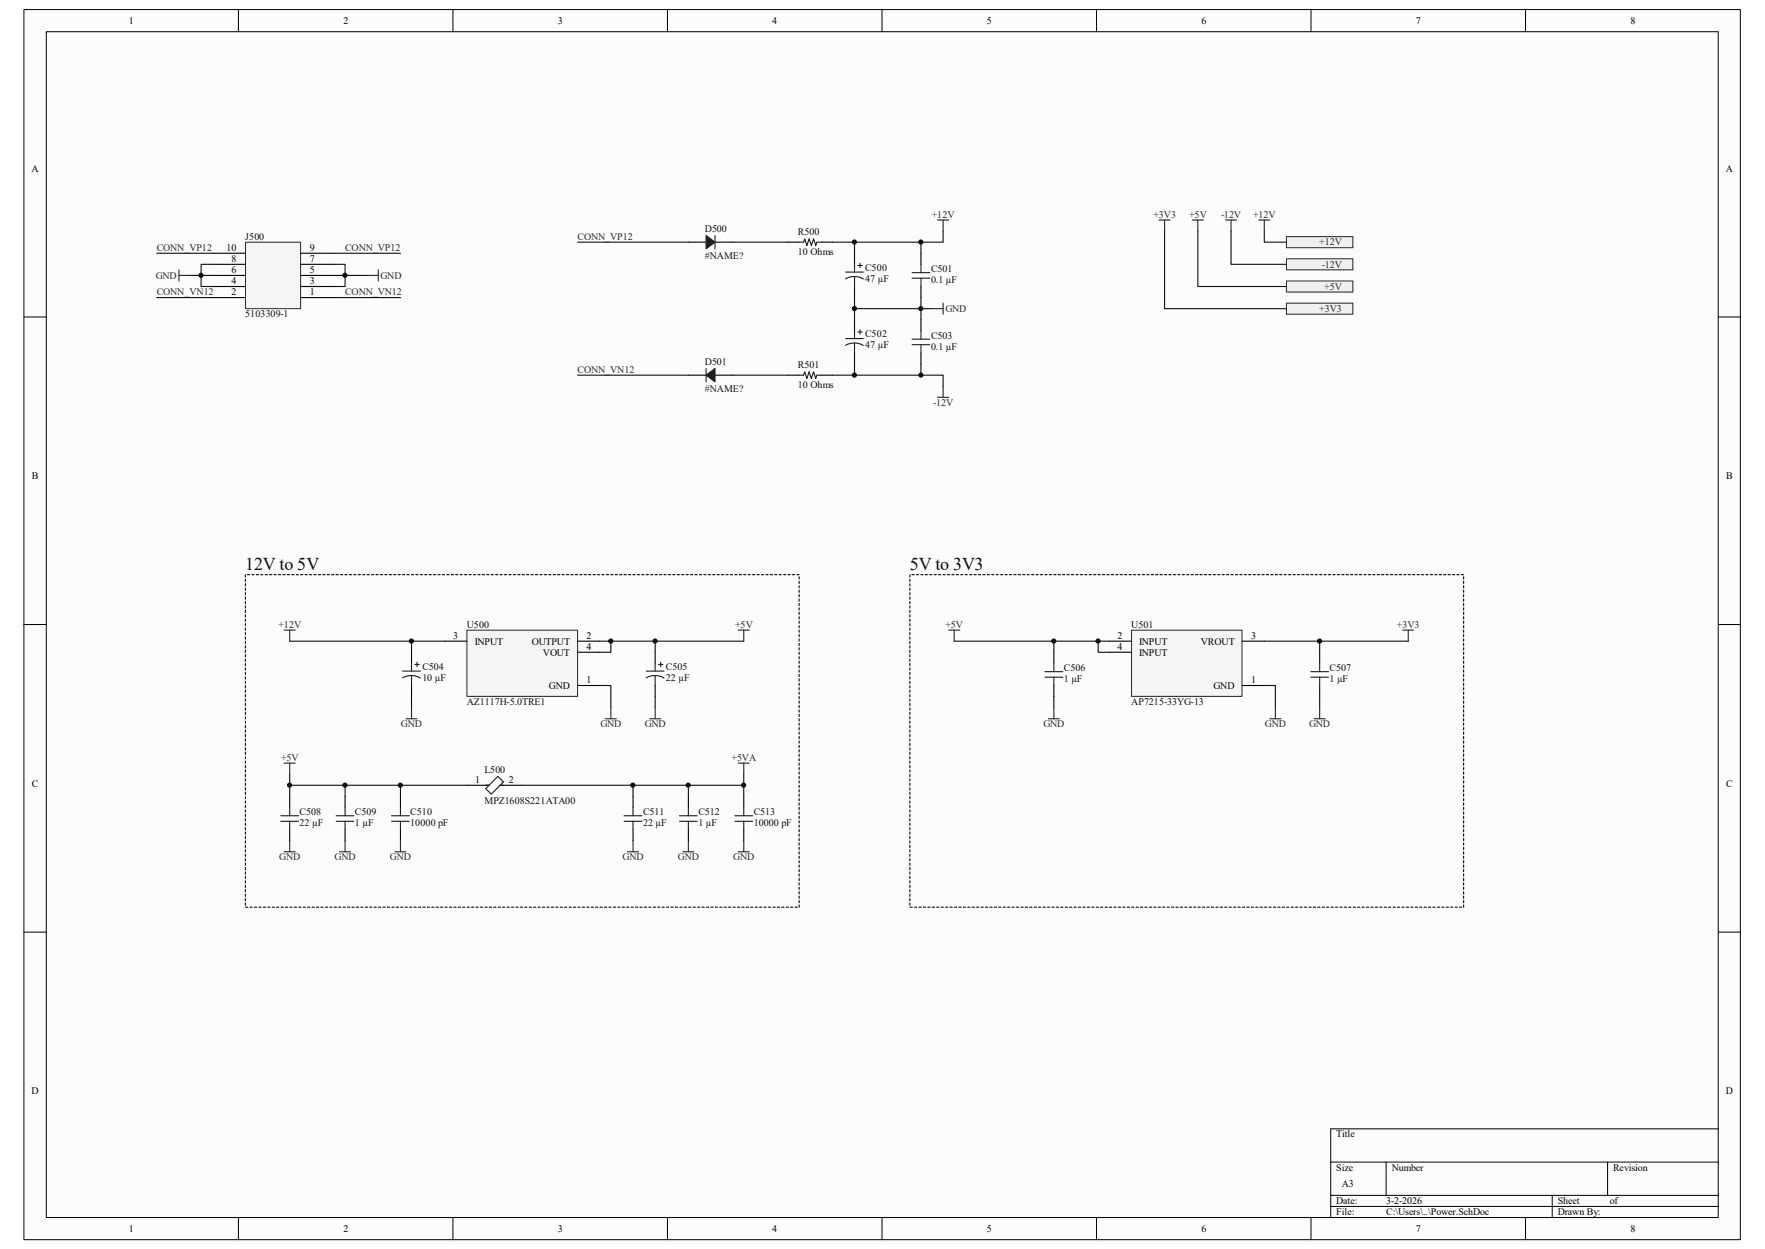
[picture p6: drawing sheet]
<svg xmlns="http://www.w3.org/2000/svg" width="297mm" height="210mm" viewBox="0 0 297 210" stroke-linecap="round" stroke-linejoin="round" font-family="sans-serif">
<path d="M4.1 1.7h288.8v206.7h-288.8z" fill="#fcfcfc"/>
<path d="M4 1.6h288.9v206.8h-288.9z" fill="none" stroke="#000" stroke-width=".17"/>
<path d="M7.8 5.4h281.3v199.3h-281.3z" fill="#fcfcfc"/>
<g fill="none" stroke="#000" stroke-width=".17">
<path d="M7.8 5.3h281.3v199.4h-281.3zM40.1 1.6v3.7M76.2 1.6v3.7M112.3 1.6v3.7M148.4 1.6v3.7M184.5 1.6v3.7M220.6 1.6v3.7M256.7 1.6v3.7M4 53.3h3.7M289.2 53.3h3.7M4 105h3.7M289.2 105h3.7"/>
<path d="M4 156.7h3.7M289.2 156.7h3.7M223.9 195.4h65.3M233.3 195.4v5.6M270.5 195.4v5.6M289.2 189.8h-65.3v14.9M40.1 204.7v3.7M76.2 204.7v3.7M112.3 204.7v3.7M148.4 204.7v3.7M184.5 204.7v3.7M220.6 204.7v3.7"/>
<path d="M223.9 201h65.3M223.9 202.9h65.3M256.7 204.7v3.7M261.2 201v3.7"/>
</g>
<g fill="#f0f0f0" stroke="#262626" stroke-width=".17">
<path d="M216.5 43.5h11.2v1.9h-11.2z" fill-rule="evenodd"/>
<path d="M216.5 39.8h11.2v1.9h-11.2z" fill-rule="evenodd"/>
</g>
<path d="M41.4 40.8h9.2v11.1h-9.2z" fill="#f5f5f5"/>
<path d="M41.3 40.7h9.3v11.2h-9.3z" fill="none" stroke="#262626" stroke-width=".17"/>
<g fill="none" stroke="#000" stroke-width=".19">
<path d="M35.7 50h5.6M35.7 48.2h5.6M35.7 46.3h5.6M35.7 44.4h5.6M35.7 42.6h5.6M50.6 50h5.6M50.6 48.2h5.6M50.6 46.3h5.6M50.6 44.4h5.6M50.6 42.6h5.6M115.8 40.7h3M120.3 40.7h3"/>
<path d="M132.6 40.7h1.9M138.2 40.7h1.9M143.8 42.6v1.8M143.8 48.2v1.8M143.8 53.8v1.8M143.8 59.4v1.8M155 42.6v1.8M155 48.2v1.8M155 53.8v1.8M155 59.4v1.8M115.8 63.1h3M120.3 63.1h3"/>
<path d="M132.6 63.1h1.9M138.2 63.1h1.9"/>
</g>
<g fill="none" stroke="#262626" stroke-width=".19">
<path d="M157.8 37h1.8M158.7 37v1.9M206.2 37h1.9M207.2 37v1.9M211.8 37h1.9M212.8 37v1.9M30.1 46.3h1.9M30.1 45.4v1.8M61.8 46.3h1.9M63.7 45.4v1.8M156.8 51.9h1.9M158.7 51v1.8"/>
<path d="M157.8 66.8h1.8M158.7 64.9v1.9"/>
</g>
<g fill="none" stroke="#1c1c1c" stroke-width=".19">
<path d="M120.3 39.6v2.2M134.5 40.7h.7l.2-.5 .4 1.1 .4-1.1 .3 1.1 .4-1.1 .4 1.1 .2-.6h.7M142.3 46.9a2.89 2.89 0 0 1 3 0M142.3 58.1a2.89 2.89 0 0 1 3 0M142.3 45.8h3M142.3 56.9h3M143.8 44.4v1.4M143.8 46.5v1.7M143.8 55.6v1.3M143.8 57.7v1.7M144.4 44.6h.7M144.4 55.8h.7"/>
<path d="M144.7 44.3v.7M144.7 55.4v.8M153.5 45.8h3M153.5 46.8h3M153.5 57h3M153.5 58h3M155 44.4v1.4M155 46.8v1.4M155 55.6v1.4M155 58v1.4M118.8 62v2.2M134.5 63.1h.7l.2-.6 .4 1.1 .4-1.1 .3 1.1 .4-1.1 .4 1.1 .2-.5h.7"/>
</g>
<g fill="#1c1c1c" stroke="#1c1c1c" stroke-width=".19">
<path d="M118.8 39.6l1.5 1.1-1.5 1.1z"/>
<path d="M118.8 63.1l1.5-1.1v2.2z"/>
</g>
<g fill="#f0f0f0" stroke="#262626" stroke-width=".17">
<path d="M216.5 47.2h11.2v1.9h-11.2z" fill-rule="evenodd"/>
<path d="M216.5 51h11.2v1.8h-11.2z" fill-rule="evenodd"/>
</g>
<g fill="none" stroke="#262626" stroke-width=".19">
<path d="M195 37h1.9M196 37v1.9M200.6 37h1.9M201.6 37v1.9M47.8 105.9h1.9M48.7 105.9v1.9M102.8 119v1.9M124.2 105.9h1.9M125.2 105.9v1.9M159.6 105.9h1.9M160.6 105.9v1.9M177.3 119v1.9"/>
<path d="M236 105.9h1.9M237 105.9v1.9M47.8 128.3h1.9M48.7 128.3v1.9M101.9 120.9h1.8M124.2 128.3h1.9M125.2 128.3v1.9M176.4 120.9h1.9M47.8 143.2h1.9M48.7 141.4v1.8M57.1 143.2h1.9M58.1 141.4v1.8"/>
<path d="M66.5 143.2h1.8M67.4 141.4v1.8M105.6 143.2h1.9M106.5 141.4v1.8M114.9 143.2h1.9M115.8 141.4v1.8M124.2 143.2h1.9M125.2 141.4v1.8"/>
</g>
<path d="M134.5 152.5v-55.9h-93.2v55.9h93.2M246.3 152.5v-55.9h-93.2v55.9h93.2" fill="none" stroke="#000" stroke-width=".19" stroke-dasharray=".4 .4"/>
<g fill="none" stroke="#000" stroke-width=".19">
<path d="M177.3 109.7v1.8M177.3 115.3v1.8M222.1 109.7v1.8M222.1 115.3v1.8M48.7 133.9v1.9M48.7 139.5v1.9M58.1 133.9v1.9M58.1 139.5v1.9M67.4 133.9v1.9M67.4 139.5v1.9M78.6 132h3.7M84.2 132h3.7"/>
<path d="M106.5 133.9v1.9M106.5 139.5v1.9M115.8 133.9v1.9M115.8 139.5v1.9M125.2 133.9v1.9M125.2 139.5v1.9"/>
</g>
<g fill="none" stroke="#1c1c1c" stroke-width=".19">
<path d="M175.9 112.9h2.9M175.9 113.9h2.9M177.3 111.5v1.4M177.3 113.9v1.4M220.6 112.9h3M220.6 113.9h3M222.1 111.5v1.4M222.1 113.9v1.4M47.3 137.2h2.9M47.3 138.1h2.9M48.7 135.8v1.4M48.7 138.1v1.4"/>
<path d="M56.6 137.2h3M56.6 138.1h3M58.1 135.8v1.4M58.1 138.1v1.4M65.9 137.2h3M65.9 138.1h3M67.4 135.8v1.4M67.4 138.1v1.4M81.7 132.6l2.1-2.1 .9 1-2 2zM81.7 132h.6M84.2 132h.5M105 137.2h3"/>
<path d="M105 138.1h3M106.5 135.8v1.4M106.5 138.1v1.4M114.4 137.2h2.9M114.4 138.1h2.9M115.8 135.8v1.4M115.8 138.1v1.4M123.7 137.2h3M123.7 138.1h3M125.2 135.8v1.4M125.2 138.1v1.4"/>
</g>
<path d="M78.6 106h18.6v11.1h-18.6z" fill="#f5f5f5"/>
<path d="M78.6 106h18.6v11.1h-18.6z" fill="none" stroke="#262626" stroke-width=".17"/>
<path d="M69.2 109.7v1.8M69.2 115.3v1.8M74.8 107.8h3.8M97.2 107.8h3.7M97.2 109.7h3.7M97.2 115.3h3.7M110.2 109.7v1.8M110.2 115.3v1.8" fill="none" stroke="#000" stroke-width=".19"/>
<path d="M69.2 119v1.9M110.2 119v1.9M68.3 120.9h1.9M109.3 120.9h1.9" fill="none" stroke="#262626" stroke-width=".19"/>
<path d="M67.7 114a2.89 2.89 0 0 1 3 0M67.8 112.8h2.9M69.2 111.5v1.3M69.2 113.6v1.7M69.8 111.7h.8M70.2 111.4v.7M108.7 114a2.92 2.92 0 0 1 3 0M108.8 112.8h2.9M110.2 111.5v1.3M110.2 113.6v1.7M110.8 111.7h.8M111.2 111.4v.7" fill="none" stroke="#1c1c1c" stroke-width=".19"/>
<path d="M190.5 106h18.5v11.1h-18.5z" fill="#f5f5f5"/>
<path d="M190.4 106h18.6v11.1h-18.6z" fill="none" stroke="#262626" stroke-width=".17"/>
<path d="M186.7 107.8h3.7M186.7 109.7h3.7M209 107.8h3.8M209 115.3h3.8" fill="none" stroke="#000" stroke-width=".19"/>
<g fill="none" stroke="#0e0e0e" stroke-width=".19">
<path d="M158.7 38.9v1.8h-3.7M196 38.9v13h20.5M201.6 38.9v9.3h14.9M207.2 38.9v5.5h9.3M212.8 38.9v1.8h3.7M26.4 42.6h9.3M26.4 50h9.3M32 46.3h3.7M35.7 44.4h-1.9v3.8h1.9M56.2 44.4h1.9v3.8h-1.9M56.2 46.3h5.6M56.2 42.6h11.2"/>
<path d="M56.2 50h11.2M97.2 40.7h18.6M123.3 40.7h9.3M140.1 40.7h14.9v1.9M143.8 51.9h13M143.8 50v3.8M143.8 40.7v1.9M155 50v3.8M97.2 63.1h18.6M123.3 63.1h9.3M143.8 61.2v1.9M155 63.1h3.7v1.8"/>
<path d="M155 61.2v1.9h-14.9M48.7 107.8h26.1M69.2 107.8v1.9M69.2 117.1v1.9M100.9 115.3h1.9v3.7M100.9 107.8h1.9v1.9h-1.9M102.8 107.8h22.4M110.2 107.8v1.9M110.2 117.1v1.9M160.6 107.8h26.1M177.3 107.8v1.9M177.3 117.1v1.9"/>
<path d="M184.8 107.8v1.9h1.9M212.8 107.8h24.2M212.8 115.3h1.8v3.7M222.1 107.8v1.9M222.1 117.1v1.9M48.7 130.2v1.8h9.4M48.7 132v1.9M58.1 132h20.5M58.1 132v1.9M67.4 132v1.9M87.9 132h27.9M106.5 132v1.9"/>
<path d="M115.8 132v1.9M125.2 130.2v1.8h-9.4M125.2 132v1.9"/>
</g>
<path d="M214.6 119v1.9M222.1 119v1.9M213.7 120.9h1.8M221.1 120.9h1.9" fill="none" stroke="#262626" stroke-width=".19"/>
<g fill="#0e0e0e" stroke="#0e0e0e" stroke-width=".17">
<circle cx="33.8" cy="46.3" r=".35"/>
<circle cx="48.7" cy="132" r=".35"/>
<circle cx="58" cy="132" r=".35"/>
<circle cx="58" cy="46.3" r=".35"/>
<circle cx="67.4" cy="132" r=".35"/>
<circle cx="69.2" cy="107.8" r=".35"/>
<circle cx="102.8" cy="107.8" r=".35"/>
<circle cx="106.5" cy="132" r=".35"/>
<circle cx="110.2" cy="107.8" r=".35"/>
<circle cx="115.8" cy="132" r=".35"/>
<circle cx="125.1" cy="132" r=".35"/>
<circle cx="143.8" cy="63.1" r=".35"/>
<circle cx="143.8" cy="51.9" r=".35"/>
<circle cx="143.8" cy="40.7" r=".35"/>
<circle cx="155" cy="63.1" r=".35"/>
<circle cx="155" cy="51.9" r=".35"/>
<circle cx="155" cy="40.7" r=".35"/>
<circle cx="177.3" cy="107.8" r=".35"/>
<circle cx="184.8" cy="107.8" r=".35"/>
<circle cx="222" cy="107.8" r=".35"/>
</g>
<g font-size="3" fill="#0e0e0e">
<text x="41.3" y="95.9">12V to 5V</text>
<text x="153.1" y="95.9">5V to 3V3</text>
</g>
<g font-size="1.7">
<text x="21.7" y="4">1</text>
<text x="57.8" y="4">2</text>
<text x="93.9" y="4">3</text>
<text x="130" y="4">4</text>
<text x="166.1" y="4">5</text>
<text x="202.2" y="4">6</text>
<text x="238.3" y="4">7</text>
<text x="274.4" y="4">8</text>
<text x="5.3" y="28.9">A</text>
<text x="290.4" y="28.9">A</text>
<text x="38.1" y="42.2">10</text>
<text x="38.9" y="47.8">4</text>
<text x="38.9" y="44.1">8</text>
<text x="38.9" y="45.9">6</text>
<text x="52.1" y="45.9">5</text>
<text x="52.1" y="44.1">7</text>
<text x="52.1" y="42.2">9</text>
<text x="52.1" y="47.8">3</text>
<text x="38.9" y="49.7">2</text>
<text x="52.1" y="49.7">1</text>
<text x="5.3" y="80.6">B</text>
<text x="290.5" y="80.6">B</text>
<text x="76.2" y="107.4">3</text>
<text x="98.7" y="107.4">2</text>
<text x="188" y="107.4">2</text>
<text x="210.5" y="107.4">3</text>
<text x="79.9" y="108.4">INPUT</text>
<text x="89.5" y="108.4">OUTPUT</text>
<text x="91.4" y="110.2">VOUT</text>
<text x="98.7" y="109.3">4</text>
<text x="188" y="109.3">4</text>
<text x="191.7" y="108.4">INPUT</text>
<text x="191.7" y="110.2">INPUT</text>
<text x="202.1" y="108.4">VROUT</text>
<text x="92.4" y="115.8">GND</text>
<text x="98.7" y="114.9">1</text>
<text x="204.2" y="115.8">GND</text>
<text x="210.5" y="114.9">1</text>
<text x="80" y="131.7">1</text>
<text x="85.6" y="131.7">2</text>
<text x="5.3" y="132.3">C</text>
<text x="290.5" y="132.3">C</text>
<text x="5.3" y="184">D</text>
<text x="290.4" y="184">D</text>
<text x="224.9" y="191.3">Title</text>
<text x="224.9" y="196.8">Size</text>
<text x="234.2" y="196.8">Number</text>
<text x="271.4" y="196.8">Revision</text>
<text x="224.9" y="202.4">Date:</text>
<text x="225.8" y="199.6">A3</text>
<text x="233.3" y="202.4">3-2-2026</text>
<text x="262.1" y="202.4">Sheet</text>
<text x="270.9" y="202.4">of</text>
<text x="21.7" y="207.1">1</text>
<text x="57.8" y="207.1">2</text>
<text x="93.9" y="207.1">3</text>
<text x="130" y="207.1">4</text>
<text x="166.1" y="207.1">5</text>
<text x="202.2" y="207.1">6</text>
<text x="224.9" y="204.3">File:</text>
<text x="233.3" y="204.3">C:\Users\..\Power.SchDoc</text>
<text x="238.3" y="207.1">7</text>
<text x="262.1" y="204.3">Drawn By:</text>
<text x="274.4" y="207.1">8</text>
</g>
<g font-size="1.7" fill="#0e0e0e">
<text x="41.3" y="40.3">J500</text>
<text x="118.6" y="39">D500</text>
<text x="134.3" y="39.6">R500</text>
<text x="118.6" y="43.5">#NAME?</text>
<text x="134.3" y="42.9">10 Ohms</text>
<text x="145.6" y="45.6">C500</text>
<text x="145.6" y="47.4">47 µF</text>
<text x="156.7" y="47.6">0.1 µF</text>
<text x="156.7" y="45.7">C501</text>
<text x="41.3" y="53.4">5103309-1</text>
<text x="145.6" y="56.7">C502</text>
<text x="145.6" y="58.6">47 µF</text>
<text x="156.7" y="58.8">0.1 µF</text>
<text x="156.7" y="56.9">C503</text>
<text x="118.6" y="61.4">D501</text>
<text x="118.6" y="65.9">#NAME?</text>
<text x="134.3" y="65.3">10 Ohms</text>
<text x="134.3" y="61.9">R501</text>
<text x="78.6" y="105.6">U500</text>
<text x="190.4" y="105.6">U501</text>
<text x="71.1" y="112.6">C504</text>
<text x="112.1" y="112.6">C505</text>
<text x="179" y="112.8">C506</text>
<text x="223.7" y="112.8">C507</text>
<text x="71.1" y="114.5">10 µF</text>
<text x="78.6" y="118.6">AZ1117H-5.0TRE1</text>
<text x="112.1" y="114.5">22 µF</text>
<text x="179" y="114.7">1 µF</text>
<text x="190.4" y="118.6">AP7215-33YG-13</text>
<text x="223.7" y="114.7">1 µF</text>
<text x="81.5" y="130">L500</text>
<text x="50.4" y="137.1">C508</text>
<text x="59.7" y="137.1">C509</text>
<text x="69" y="137.1">C510</text>
<text x="81.5" y="135.2">MPZ1608S221ATA00</text>
<text x="108.2" y="137.1">C511</text>
<text x="117.5" y="137.1">C512</text>
<text x="126.8" y="137.1">C513</text>
<text x="50.4" y="138.9">22 µF</text>
<text x="59.7" y="138.9">1 µF</text>
<text x="69" y="138.9">10000 pF</text>
<text x="108.2" y="138.9">22 µF</text>
<text x="117.5" y="138.9">1 µF</text>
<text x="126.8" y="138.9">10000 pF</text>
</g>
<g font-size="1.7" fill="#262626">
<text x="97.2" y="40.3">CONN_VP12</text>
<text x="156.8" y="36.6">+12V</text>
<text x="194.1" y="36.6">+3V3</text>
<text x="200.1" y="36.6">+5V</text>
<text x="205.5" y="36.6">-12V</text>
<text x="210.9" y="36.6">+12V</text>
<text x="222" y="41.3">+12V</text>
<text x="26.2" y="46.9">GND</text>
<text x="26.4" y="42.2">CONN_VP12</text>
<text x="58.1" y="42.2">CONN_VP12</text>
<text x="64.1" y="46.9">GND</text>
<text x="222.4" y="45">-12V</text>
<text x="26.4" y="49.7">CONN_VN12</text>
<text x="58.1" y="49.7">CONN_VN12</text>
<text x="159.1" y="52.5">GND</text>
<text x="222" y="52.5">+3V3</text>
<text x="222.8" y="48.7">+5V</text>
<text x="97.2" y="62.7">CONN_VN12</text>
<text x="157" y="68.2">-12V</text>
<text x="46.9" y="105.6">+12V</text>
<text x="123.7" y="105.6">+5V</text>
<text x="159.1" y="105.6">+5V</text>
<text x="235.1" y="105.6">+3V3</text>
<text x="67.5" y="122.3">GND</text>
<text x="101" y="122.3">GND</text>
<text x="108.5" y="122.3">GND</text>
<text x="175.6" y="122.3">GND</text>
<text x="212.9" y="122.3">GND</text>
<text x="220.3" y="122.3">GND</text>
<text x="47.3" y="127.9">+5V</text>
<text x="123.1" y="127.9">+5VA</text>
<text x="47" y="144.7">GND</text>
<text x="56.3" y="144.7">GND</text>
<text x="65.6" y="144.7">GND</text>
<text x="104.8" y="144.7">GND</text>
<text x="114.1" y="144.7">GND</text>
<text x="123.4" y="144.7">GND</text>
</g>
</svg>
